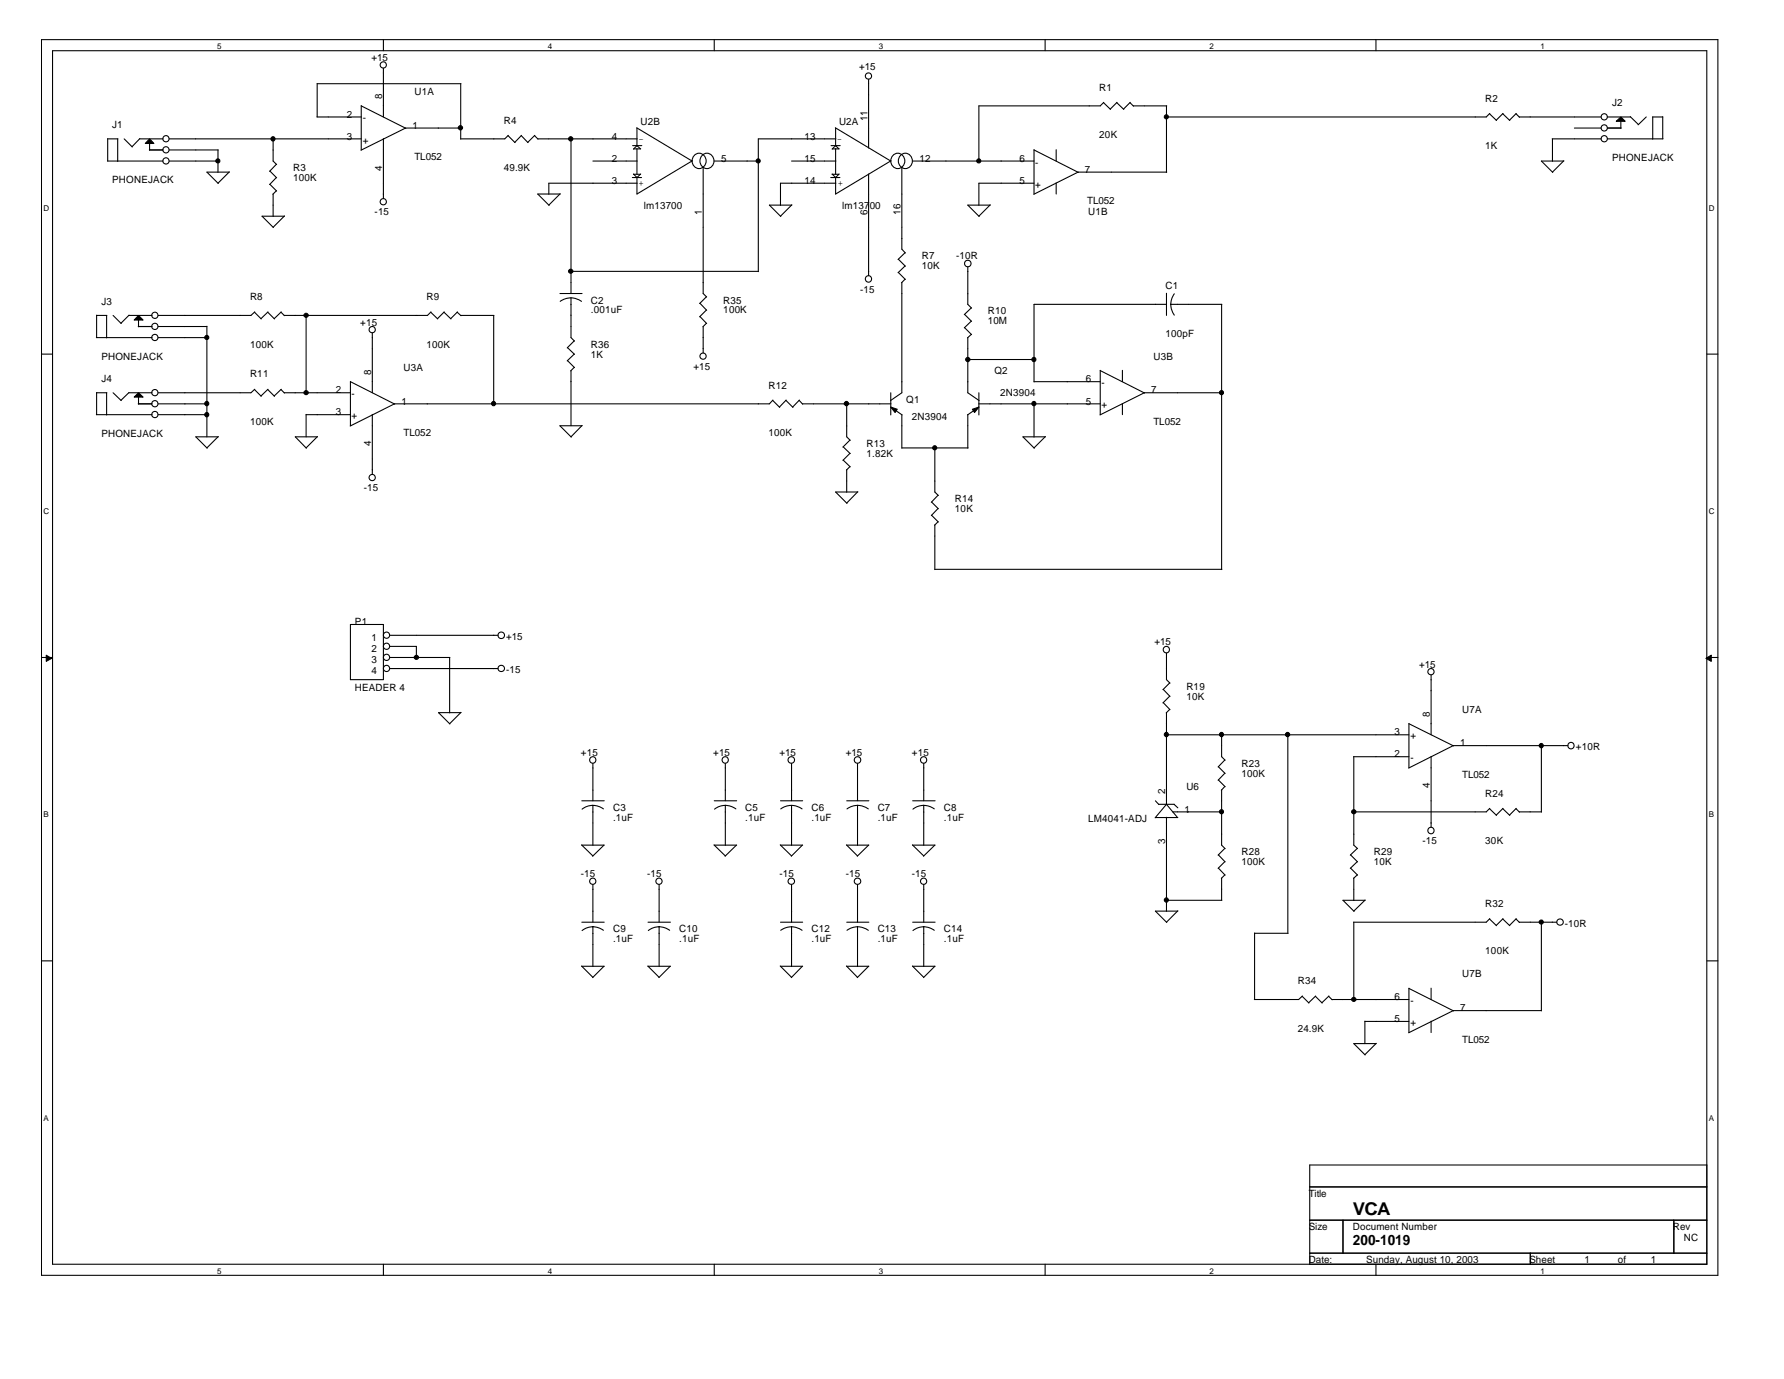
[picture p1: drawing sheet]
<svg xmlns="http://www.w3.org/2000/svg" width="279mm" height="216mm" viewBox="0 0 279 216" stroke-linecap="round" stroke-linejoin="round" font-family="sans-serif">
<g fill="none" stroke="#000" stroke-width=".17">
<path d="M6.5 6.2h262.5v193.5h-262.5zM8.2 7.9h259.1v190h-259.1zM49.6 18.3h7M49.7 13.1v5.2M49.7 13.1h22.5M56.6 16.5v7M56.6 16.6l7 3.5M60 6.2v1.7M60 10.7v7.6M72.2 13.1v8.7M111.9 6.2v1.7M136 12.4v10.8"/>
<path d="M163.7 6.2v1.7M172.8 16.1l1.1 1M172.9 16l-.6 .6h-19v8.7M174.9 16.1l1.1 1M174.9 16l-1 1.1M177 16.1l.5 .5M177 16l-1 1.1M177.5 16.6h5.2M182.7 16.6v10.4M215.5 6.2v1.7M233.3 17.8l1.1 1.1M233.3 17.8l-.5 .5h-50.1"/>
<path d="M235.3 17.8l1.1 1.1M235.4 17.8l-1.1 1M237.4 17.8l.6 .6M237.5 17.8l-1.1 1M237.9 18.3h12.9M251.7 18.3h3.7M253.8 19v1.1M255.3 18.3l1.3 1.2M257.8 18.3l-1.2 1.2M258.8 18.3h1.6M258.8 18.3v3.5M260.4 18.3v3.4"/>
<path d="M16.8 25.2h8.7M16.9 21.7h1.6M16.9 21.7v3.5M18.4 21.7v3.6M19.4 21.7l1.3 1.3M21.9 21.7h3.6M21.9 21.7l-1.2 1.3M23.4 23.5h2.1M23.4 22.5v1M26.5 25.2h7.7M26.5 21.7h30.1M26.5 23.5h7.7"/>
<path d="M34.1 23.5v3.5M35.9 26.9h-3.5l1.8 1.8M35.9 26.9l-1.8 1.8M42.3 26.8l1 1M42.3 28.9l1 1M42.8 21.7v3.5l.5 .6M42.8 30.4v3.5M43.3 25.7l-1.1 1.1M43.3 27.8l-1.1 1.1M43.3 29.9l-.6 .5M44.6 33.8h-3.6l1.8 1.8M44.6 33.8l-1.8 1.8"/>
<path d="M60 21.7v9.4M72.2 20h-8.7l-7 3.5M79.6 21.2l1.1 1.1M79.6 21.2l-.5 .5h-6.9M81.6 21.2l1.1 1.1M81.7 21.2l-1.1 1.1M83.7 21.2l.6 .6M83.8 21.2l-1.1 1.1M84.2 21.7h15.6M87.7 30.3l-1.7 1.8M87.7 30.4h-3.5l1.8 1.8M89.4 21.7v24.3"/>
<path d="M92.9 25.2h6.9M99 27.8h1.5M99.1 22.8h1.4M99.2 27.2l.6 .6 .5-.6M99.2 27.3h1.1M99.2 23.3h1.1M99.7 20l8.7 5.2M99.7 22.8l.6 .5M99.8 20v2.8M99.8 23.3v4M99.8 22.8l-.6 .6M99.8 28.7h-13.8v1.7"/>
<path d="M108.4 25.2l-8.6 5.2v-2.6M108.8 24.2a1.17 1.17 0 0 1 1.7 .5 1.17 1.17 0 0 1-.7 1.6 1.19 1.19 0 0 1-1.3-.6 1.19 1.19 0 0 1 .3-1.5zM110.1 24.2a1.17 1.17 0 0 1 1.7 .5 1.17 1.17 0 0 1-.7 1.6 1.19 1.19 0 0 1-1.4-.6 1.19 1.19 0 0 1 .4-1.5zM110.1 26.2v19.8l.6 .5M111.9 25.2h6.9M124 25.2h6.9M124 32.1h-3.5l1.8 1.8M124 32.1l-1.8 1.7M130.1 27.8h1.4M130.2 22.8h1.4M130.3 27.3h1.1M130.3 27.2l.6 .6 .5-.6"/>
<path d="M130.4 23.3h1M130.8 20l8.7 5.2M130.8 22.8l.6 .5M130.9 20v2.8M130.9 23.3v4M130.9 22.8l-.6 .6M130.9 21.7h-12.1v20.8M130.9 28.7h-8.7v3.5M136 27.2v16M139.5 25.2l-8.6 5.2v-2.6M140 24.2a1.17 1.17 0 0 1 1.6 .5 1.17 1.17 0 0 1-.7 1.6 1.19 1.19 0 0 1-1.3-.6 1.19 1.19 0 0 1 .4-1.5zM141.1 24.2a1.17 1.17 0 0 1 1.7 .5 1.17 1.17 0 0 1-.7 1.6 1.19 1.19 0 0 1-1.3-.6 1.19 1.19 0 0 1 .3-1.5z"/>
<path d="M141.2 26.2v12.8l.6 .6M141.7 39.6l-1.1 1M142.9 25.2h19M155.1 32.1h-3.5l1.7 1.8M155.1 32.1l-1.8 1.7M161.9 28.7h-8.6v3.5M161.9 23.4v7M161.9 23.5l7 3.5M165.4 23.4v1.8M165.4 28.6v1.8M182.7 26.9h-13.9l-6.9 3.5M243.1 21.7h7.7"/>
<path d="M243.1 21.7v3.6M244.9 25.2h-3.5l1.8 1.8M244.9 25.2l-1.8 1.7M246.6 20h4.2M251.7 21.7h8.8M251.7 20h2.2M6.5 55.4h1.7M15.1 52.9h8.7M15.1 49.4h1.6M15.1 49.3v3.6M16.7 49.4v3.5M17.7 49.4l1.3 1.3"/>
<path d="M20.2 49.4h3.6M20.2 49.3l-1.3 1.3M21.6 51.1h2.2M21.7 50.1v1.1M24.8 52.9h7.6M24.8 51.1h7.6M32.4 51.1v17.3M39.9 48.9l1 1M39.9 48.8l-.6 .6h-14.5M41.9 48.9l1.1 1M42 48.8l-1.1 1.1M44 48.9l.6 .5"/>
<path d="M44 48.8l-1.1 1.1M47.9 49.3v12.2M54.9 59.7v7M54.9 59.8l6.9 3.5M58.3 52.1v9.4M67.5 48.9l1.1 1M67.5 48.8l-.6 .6h-22.4M69.5 48.9l1.1 1M69.6 48.8l-1.1 1.1M71.6 48.9l.6 .5M71.6 48.8l-1 1.1M72.2 49.4h5.2"/>
<path d="M77.3 49.4v13.9M87.7 46h3.5M88.9 54.4l1.1 1.1M88.9 56.5l1.1 1.1M89.4 46.6l.7 .1 1 .5M89.4 46.6l-.7 .1-1 .5M89.4 46.6v6.3l.6 .5M89.4 58v8.7M89.4 42.5h29.4M89.9 53.4l-1.1 1.1M89.9 55.4l-1.1 1.1M89.9 57.5l-.5 .6"/>
<path d="M109.6 47.5l1.1 1.1M109.6 49.6l1.1 1.1M110.1 51.1v4.2M110.6 46.5l-1 1M110.6 48.5l-1 1.1M110.6 50.6l-.5 .6M140.7 40.6l1.1 1.1M140.7 42.7l1.1 1.1M141.2 44.2v17.3l-1.7 1.2M141.7 41.6l-1.1 1.1M141.7 43.7l-.5 .6M151.1 49.2l1.1 1.1"/>
<path d="M151.1 51.3l1.1 1.1M151.6 41.8v5.8l.6 .6M151.6 52.9v8.6l1.7 1.2M151.6 56.3h10.4M152.1 48.2l-1.1 1.1M152.1 50.3l-1.1 1M152.1 52.3l-.6 .6M161.9 59.8h10.4M172.3 58v6.9M172.3 58l7 3.5M175.8 58v1.8M182.7 45.9v3.5"/>
<path d="M182.7 47.6h-20.8v12.2M183.4 47.6l.1 .8 .4 .9M183.4 47.6h8M183.9 46l-.4 .9-.1 .7M191.3 47.6v41.6M267.3 55.4h1.7M15.1 64.9h8.7M15.1 61.5v3.4M15.1 61.5h1.6M16.7 61.5v3.5M17.7 61.5l1.3 1.2M20.2 61.5h3.6"/>
<path d="M20.2 61.5l-1.3 1.2M21.6 63.2h2.2M21.7 62.2v1.1M24.8 63.2h7.6M24.8 64.9h7.6M34.2 68.4h-3.5l1.7 1.8M34.2 68.4l-1.8 1.7M39.9 61l1 1M39.9 60.9l-.6 .6h-14.5M41.9 61l1.1 1M42 60.9l-1.1 1.1M44 61l.6 .5"/>
<path d="M44 60.9l-1.1 1.1M44.5 61.5h10.4M47.9 64.9h7M47.9 64.9v3.5M49.7 68.4h-3.5l1.8 1.8M49.7 68.4l-1.8 1.7M58.3 64.9v9.4M91.2 66.7h-3.5l1.8 1.7M91.2 66.6l-1.8 1.8M121 62.7l1.1 1.1M121 62.6l-.5 .6h-58.7l-7 3.5M123.1 62.7l1.1 1.1"/>
<path d="M123.1 62.6l-1 1.1M125.2 62.7l.5 .6M125.2 62.6l-1.1 1.1M125.7 63.2h13.8M132.1 70l1.1 1M132.1 72l1.1 1.1M132.6 63.2v5.2l.6 .5M132.6 73.6v3.5M133.1 68.9l-1.1 1.1M133.1 71l-1.1 1.1M133.1 73l-.5 .6M134.3 77h-3.4l1.7 1.8"/>
<path d="M134.3 77l-1.7 1.8M139.5 61.5v3.5M139.5 63.7l1.8 1.3M141.2 64.9v5.3M141.2 70.1h10.4M145.9 78.6l1.1 1.1M146.4 70.1v6.9l.6 .6M146.9 77.5l-1 1.1M146.9 79.6l-1 1.1M151.6 64.9v5.3M153.3 63.2h19M153.3 61.5v3.5"/>
<path d="M153.3 63.7l-1.8 1.3M161.9 63.2v5.2M163.7 68.4h-3.5l1.8 1.8M163.7 68.4l-1.8 1.7M175.8 63.2v1.7M191.4 61.5h-12.2l-6.9 3.5M54.9 97.8h5.1v8.6h-5.1zM61.1 99.5h16.9M145.9 80.7l1.1 1M146.4 82.2v7M146.4 89.1h45M146.9 81.7l-.5 .5"/>
<path d="M6.5 102.9h1.7M61.1 102.9h9.4M61.1 104.7h16.9M61.1 101.2h4.1v1.8M70.4 102.9v8.7M72.2 111.6h-3.5l1.8 1.8M72.2 111.5l-1.8 1.8M92.9 119.5v5.9M113.6 119.5v5.9M124 119.5v5.9M134.3 119.5v5.9M144.7 119.5v5.9"/>
<path d="M182.2 107.9l1 1.1M182.2 110l1 1.1M182.6 115h38.1M182.7 102.3v4.1l.5 .6M182.7 111.6v14.3l-1.8 2.1M183.2 106.9l-1.1 1.1M183.2 109l-1.1 1M183.2 111.1l-.6 .5M191.3 115v3.5l.6 .5M191.8 119l-1 1.1M201.7 115v31.1M212 118.5h8.7"/>
<path d="M212 118.5v13.8l.6 .6M220.7 113.3v6.9M220.7 113.3l6.9 3.5M224.1 105.7v9.3M224.1 118.4v11.1M241.4 116.7v10.5M245.6 116.7h-18l-7 3.6M267.3 102.9h1.7M91.1 132.3l1.8 1.7M91.1 132.3h3.5M91.1 125.4h3.5M92.9 126.1l.7 .1 .9 .4"/>
<path d="M92.9 126.1l-.8 .1-.9 .5M92.9 126.1v6.3M92.9 138.5v5.9M94.6 132.3l-1.8 1.8M103.2 138.5v5.9M111.8 132.3l1.8 1.7M111.9 132.3h3.5M111.9 125.4h3.5M113.6 126.1l.7 .1 .9 .4M113.6 126.1l-.7 .1-1 .5M113.6 126.1v6.3M115.3 132.3l-1.7 1.8"/>
<path d="M122.2 132.3l1.8 1.7M122.2 132.3h3.5M122.2 125.4h3.5M124 126.1l.7 .1 .9 .4M124 126.1l-.8 .1-.9 .4M124 126.1v6.3M124 138.5v5.9M125.7 132.3l-1.8 1.8M132.6 132.3l1.7 1.7M132.6 132.3h3.5M132.6 125.4h3.5M134.3 126.1l.7 .1 1 .4"/>
<path d="M134.3 126.1l-.7 .1-1 .4M134.3 126.1v6.3M134.3 138.5v5.9M136 132.3l-1.7 1.8M142.9 132.3l1.8 1.7M142.9 132.3h3.5M142.9 125.4h3.5M144.7 126.1l.7 .1 .9 .4M144.7 126.1l-.8 .1-.9 .5M144.7 126.1v6.3M144.7 138.5v5.9M146.4 132.3l-1.8 1.8"/>
<path d="M181 125.4l.5 .6M181 128h3.5M181.5 125.9h2.4M182.6 125.9l1.8 2.1M182.7 128v14.7M183.7 127.1h7.6M183.9 125.9l.6 .6M190.8 120l1.1 1.1M190.8 122.1l1.1 1.1M190.8 133.8l1.1 1.1M190.8 135.9l1.1 1.1M191.3 123.7v8.6l.6 .6"/>
<path d="M191.3 137.5v3.5M191.8 121.1l-1 1.1M191.8 123.1l-.5 .6M191.8 132.8l-1 1.1M191.8 134.9l-1 1.1M191.8 137l-.5 .5M211.5 133.8l1.1 1.1M211.5 135.9l1.1 1.1M212 137.5v3.5M212.6 132.8l-1.1 1.1M212.6 134.9l-1.1 1.1M212.6 137l-.6 .5"/>
<path d="M233.3 126.6l1.1 1.1M233.3 126.6l-.5 .5h-20.8M235.3 126.6l1.1 1.1M235.4 126.6l-1.1 1M237.4 126.6l.6 .6M237.5 126.6l-1.1 1M237.9 127.1h3.5M6.5 150.4h1.7M91.1 151.2l1.8 1.8M91.1 144.4h3.5M91.1 151.3h3.5M92.9 145.1l.7 .1 .9 .5"/>
<path d="M92.9 145.1l-.8 .1-.9 .5M92.9 145.1v6.2M94.6 151.3l-1.8 1.8M101.4 151.2l1.8 1.8M101.5 144.4h3.5M101.5 151.3h3.5M103.2 145.1l.7 .1 1 .5M103.2 145.1l-.7 .1-1 .5M103.2 145.1v6.2M105 151.3l-1.8 1.8M122.2 151.2l1.8 1.8M122.2 144.4h3.5"/>
<path d="M122.2 151.3h3.5M124 145.1l.7 .1 .9 .5M124 145.1l-.8 .1-.9 .5M124 145.1v6.2M125.7 151.3l-1.8 1.8M132.6 151.2l1.7 1.8M132.6 144.4h3.5M132.6 151.3h3.5M134.3 145.1l.7 .1 1 .5M134.3 145.1l-.7 .1-1 .5M134.3 145.1v6.2M136 151.3l-1.7 1.8"/>
<path d="M142.9 151.2l1.8 1.8M142.9 144.4h3.5M142.9 151.3h3.5M144.7 145.1l.7 .1 .9 .5M144.7 145.1l-.8 .1-.9 .5M144.7 145.1v6.2M146.4 151.3l-1.8 1.8M182.7 141h8.7M184.5 142.6h-3.5l1.7 1.8M184.5 142.6l-1.8 1.8M196.5 146.1v10.4M196.5 146.1h5.2"/>
<path d="M203.9 156l1.1 1M204 155.9l-.6 .6h-7M206 156l1.1 1M206.1 155.9l-1.1 1.1M208.1 156l.5 .5M208.1 155.9l-1.1 1.1M208.6 156.5h12.1M212 144.4v12.1M213.8 159.9h6.9M213.8 159.9v3.5M213.8 141h-3.5l1.8 1.7M213.8 140.9l-1.8 1.7"/>
<path d="M220.7 154.7v7M220.7 154.8l6.9 3.5M224.1 154.7v1.8M224.1 159.9v1.8M233.3 143.9l1.1 1M233.3 143.8l-.5 .6h-20.8M235.3 143.9l1.1 1M235.4 143.8l-1.1 1.1M237.4 143.9l.6 .5M237.5 143.8l-1.1 1.1M237.9 144.4h5.9M241.4 158.2h-13.8l-7 3.5"/>
<path d="M241.4 144.4v13.9M267.3 150.4h1.7M215.5 163.4h-3.5l1.8 1.8M215.5 163.3l-1.7 1.8M60 197.9v1.8M111.9 197.9v1.8M163.7 197.9v1.8M205.1 185.8h62.2M205.1 191h62.2M205.1 196.2h62.2M210.3 191v5.2M215.5 197.9v1.8"/>
<path d="M239.7 196.2v1.7M262.1 191v5.2M267.3 182.4h-62.2v15.5"/>
<circle cx="60" cy="10.2" r=".49"/>
<circle cx="136" cy="11.9" r=".49"/>
<circle cx="251.2" cy="18.3" r=".49"/>
<circle cx="26" cy="21.7" r=".49"/>
<circle cx="26" cy="23.5" r=".49"/>
<circle cx="26" cy="25.2" r=".49"/>
<circle cx="60" cy="31.6" r=".49"/>
<circle cx="251.2" cy="20" r=".49"/>
<circle cx="251.2" cy="21.7" r=".49"/>
<circle cx="24.3" cy="52.8" r=".49"/>
<circle cx="24.3" cy="51.1" r=".49"/>
<circle cx="24.3" cy="49.4" r=".49"/>
<circle cx="58.3" cy="51.6" r=".49"/>
<circle cx="110.1" cy="55.8" r=".49"/>
<circle cx="136" cy="43.7" r=".5"/>
<circle cx="151.6" cy="41.3" r=".51"/>
<circle cx="24.3" cy="61.5" r=".49"/>
<circle cx="24.3" cy="64.9" r=".49"/>
<circle cx="24.3" cy="63.2" r=".49"/>
<circle cx="58.3" cy="74.8" r=".49"/>
<circle cx="60.5" cy="99.4" r=".49"/>
<circle cx="78.5" cy="99.5" r=".51"/>
<circle cx="60.5" cy="101.2" r=".49"/>
<circle cx="60.5" cy="104.7" r=".49"/>
<circle cx="60.5" cy="102.9" r=".49"/>
<circle cx="78.5" cy="104.7" r=".5"/>
<circle cx="92.8" cy="119" r=".5"/>
<circle cx="113.6" cy="119" r=".5"/>
<circle cx="123.9" cy="119" r=".51"/>
<circle cx="134.3" cy="119" r=".51"/>
<circle cx="144.6" cy="119" r=".5"/>
<circle cx="182.7" cy="101.7" r=".5"/>
<circle cx="224.1" cy="105.2" r=".49"/>
<circle cx="246" cy="116.7" r=".5"/>
<circle cx="92.8" cy="138" r=".49"/>
<circle cx="103.2" cy="138" r=".49"/>
<circle cx="123.9" cy="138" r=".5"/>
<circle cx="134.3" cy="138" r=".5"/>
<circle cx="144.7" cy="138" r=".49"/>
<circle cx="224.1" cy="130" r=".5"/>
<circle cx="244.3" cy="144.4" r=".5"/>
</g>
<g fill="#000" stroke="#000" stroke-width=".16">
<path d="M7.2 102.6l.9 .5-.9 .4z" fill-rule="evenodd"/>
<path d="M267.2 103.1l.8-.5v.9z" fill-rule="evenodd"/>
</g>
<g fill="#000" stroke="#000" stroke-width=".17">
<path d="M253.1 19l.7-.7 .7 .7z" fill-rule="evenodd"/>
<path d="M23.4 21.7l.7 .8h-1.3z" fill-rule="evenodd"/>
<path d="M21.7 49.4l.7 .7h-1.4z" fill-rule="evenodd"/>
<path d="M21.7 61.5l.7 .7h-1.4z" fill-rule="evenodd"/>
<path d="M139.5 63.7l1 .4-.3 .5z" fill-rule="evenodd"/>
<path d="M152.3 64.1l1-.4-.7 .9z" fill-rule="evenodd"/>
<circle cx="182.7" cy="18.3" r=".32"/>
<circle cx="34.1" cy="25.2" r=".32"/>
<circle cx="42.7" cy="21.7" r=".33"/>
<circle cx="72.1" cy="20" r=".33"/>
<circle cx="89.4" cy="21.7" r=".33"/>
<circle cx="118.7" cy="25.2" r=".32"/>
<circle cx="153.3" cy="25.2" r=".32"/>
<circle cx="32.4" cy="52.8" r=".32"/>
<circle cx="48" cy="49.4" r=".33"/>
<circle cx="89.4" cy="42.5" r=".33"/>
<circle cx="151.6" cy="56.3" r=".33"/>
<circle cx="161.9" cy="56.3" r=".33"/>
<circle cx="32.4" cy="63.2" r=".33"/>
<circle cx="32.4" cy="64.9" r=".33"/>
<circle cx="48" cy="61.5" r=".33"/>
<circle cx="77.3" cy="63.2" r=".33"/>
<circle cx="132.6" cy="63.2" r=".33"/>
<circle cx="146.4" cy="70.1" r=".32"/>
<circle cx="161.9" cy="63.2" r=".33"/>
<circle cx="191.3" cy="61.5" r=".32"/>
<circle cx="65.2" cy="102.9" r=".33"/>
<circle cx="182.7" cy="115" r=".33"/>
<circle cx="191.3" cy="115" r=".33"/>
<circle cx="201.7" cy="115" r=".33"/>
<circle cx="241.4" cy="116.7" r=".33"/>
<circle cx="191.3" cy="127.1" r=".32"/>
<circle cx="212" cy="127.1" r=".33"/>
<circle cx="182.7" cy="140.9" r=".33"/>
<circle cx="212" cy="156.5" r=".33"/>
<circle cx="241.4" cy="144.4" r=".32"/>
</g>
<text font-size="2.8" x="211.9" y="190.3">VCA</text>
<text font-size="2.2" x="211.9" y="195">200-1019</text>
<g font-size="1.6">
<text x="58.2" y="9.5">+15</text>
<text x="134.5" y="10.9">+15</text>
<text x="59.9" y="15.5" transform="rotate(-90 59.9 15.5)">8</text>
<text x="64.9" y="14.9">U1A</text>
<text x="172.2" y="14.2">R1</text>
<text x="232.6" y="15.9">R2</text>
<text x="252.5" y="16.6">J2</text>
<text x="17.6" y="20.1">J1</text>
<text x="54.3" y="18.4">2</text>
<text x="54.3" y="21.8">3</text>
<text x="56.8" y="22.5">+</text>
<text x="56.8" y="19">-</text>
<text x="64.6" y="20.2">1</text>
<text x="78.9" y="19.4">R4</text>
<text x="95.8" y="21.8">4</text>
<text x="100" y="22.3">-</text>
<text x="100.3" y="19.6">U2B</text>
<text x="126" y="21.8">13</text>
<text x="131.1" y="22.3">-</text>
<text x="131.4" y="19.6">U2A</text>
<text x="135.8" y="19" transform="rotate(-90 135.8 19)">11</text>
<text x="172.2" y="21.6">20K</text>
<text x="232.6" y="23.3">1K</text>
<text x="17.6" y="28.7">PHONEJACK</text>
<text x="45.9" y="26.8">R3</text>
<text x="45.9" y="28.4">100K</text>
<text x="59.9" y="26.7" transform="rotate(-90 59.9 26.7)">4</text>
<text x="64.9" y="25.1">TL052</text>
<text x="78.9" y="26.8">49.9K</text>
<text x="95.8" y="25.3">2</text>
<text x="95.8" y="28.8">3</text>
<text x="100" y="29.2">+</text>
<text x="112.9" y="25.3">5</text>
<text x="126" y="25.3">15</text>
<text x="126" y="28.8">14</text>
<text x="131.2" y="29.2">+</text>
<text x="144" y="25.3">12</text>
<text x="159.7" y="25.3">6</text>
<text x="159.7" y="28.8">5</text>
<text x="162.1" y="29.4">+</text>
<text x="162.1" y="26">-</text>
<text x="169.9" y="27.1">7</text>
<text x="252.5" y="25.2">PHONEJACK</text>
<text x="58.7" y="33.7">-15</text>
<text x="100.8" y="32.7">lm13700</text>
<text x="109.9" y="33.6" transform="rotate(-90 109.9 33.6)">1</text>
<text x="131.9" y="32.7">lm13700</text>
<text x="135.8" y="33.6" transform="rotate(-90 135.8 33.6)">6</text>
<text x="141.1" y="33.6" transform="rotate(-90 141.1 33.6)">16</text>
<text x="170.3" y="32">TL052</text>
<text x="170.4" y="33.7">U1B</text>
<text x="144.4" y="40.6">R7</text>
<text x="149.7" y="40.6">-10R</text>
<text x="15.9" y="47.7">J3</text>
<text x="39.2" y="47">R8</text>
<text x="66.8" y="47">R9</text>
<text x="92.5" y="47.5">C2</text>
<text x="113.3" y="47.5">R35</text>
<text x="134.7" y="45.8">-15</text>
<text x="144.4" y="42.2">10K</text>
<text x="182.5" y="45.3">C1</text>
<text x="56.4" y="51">+15</text>
<text x="92.5" y="49.1">.001uF</text>
<text x="113.3" y="49.1">100K</text>
<text x="154.7" y="49.2">R10</text>
<text x="154.7" y="50.8">10M</text>
<text x="182.5" y="52.7">100pF</text>
<text x="15.9" y="56.3">PHONEJACK</text>
<text x="15.9" y="59.8">J4</text>
<text x="39.2" y="59.1">R11</text>
<text x="39.2" y="54.4">100K</text>
<text x="58.1" y="58.7" transform="rotate(-90 58.1 58.7)">8</text>
<text x="63.2" y="58">U3A</text>
<text x="66.8" y="54.4">100K</text>
<text x="92.5" y="54.4">R36</text>
<text x="92.5" y="56">1K</text>
<text x="108.6" y="57.9">+15</text>
<text x="155.7" y="58.6">Q2</text>
<text x="170.1" y="59.9">6</text>
<text x="180.6" y="56.3">U3B</text>
<text x="52.6" y="61.6">2</text>
<text x="52.6" y="65">3</text>
<text x="55.1" y="65.7">+</text>
<text x="55.1" y="62.2">-</text>
<text x="62.9" y="63.3">1</text>
<text x="120.4" y="60.8">R12</text>
<text x="141.9" y="63.1">Q1</text>
<text x="142.8" y="65.8">2N3904</text>
<text x="156.6" y="62">2N3904</text>
<text x="170.1" y="63.3">5</text>
<text x="172.5" y="63.9">+</text>
<text x="172.5" y="60.5">-</text>
<text x="180.3" y="61.6">7</text>
<text x="15.9" y="68.4">PHONEJACK</text>
<text x="39.2" y="66.5">100K</text>
<text x="58.1" y="69.9" transform="rotate(-90 58.1 69.9)">4</text>
<text x="63.2" y="68.2">TL052</text>
<text x="120.4" y="68.2">100K</text>
<text x="135.7" y="70">R13</text>
<text x="135.7" y="71.5">1.82K</text>
<text x="180.6" y="66.5">TL052</text>
<text x="57" y="76.9">-15</text>
<text x="149.6" y="78.6">R14</text>
<text x="149.6" y="80.2">10K</text>
<text x="55.6" y="97.8">P1</text>
<text x="58.2" y="100.3">1</text>
<text x="79.2" y="100.2">+15</text>
<text x="180.8" y="101">+15</text>
<text x="58.2" y="102.1">2</text>
<text x="58.2" y="103.8">3</text>
<text x="58.2" y="105.5">4</text>
<text x="79.2" y="105.4">-15</text>
<text x="185.8" y="108">R19</text>
<text x="222.2" y="104.5">+15</text>
<text x="55.6" y="108.2">HEADER 4</text>
<text x="185.8" y="109.5">10K</text>
<text x="223.9" y="112.2" transform="rotate(-90 223.9 112.2)">8</text>
<text x="229" y="111.6">U7A</text>
<text x="91" y="118.3">+15</text>
<text x="111.7" y="118.3">+15</text>
<text x="122.1" y="118.3">+15</text>
<text x="132.5" y="118.3">+15</text>
<text x="142.8" y="118.3">+15</text>
<text x="218.4" y="118.6">2</text>
<text x="218.4" y="115.1">3</text>
<text x="220.9" y="115.7">+</text>
<text x="220.9" y="119.2">-</text>
<text x="228.7" y="116.8">1</text>
<text x="246.8" y="117.5">+10R</text>
<text x="182.5" y="124.3" transform="rotate(-90 182.5 124.3)">2</text>
<text x="185.8" y="123.7">U6</text>
<text x="194.4" y="120.1">R23</text>
<text x="194.4" y="121.6">100K</text>
<text x="223.9" y="123.4" transform="rotate(-90 223.9 123.4)">4</text>
<text x="229" y="121.8">TL052</text>
<text x="232.6" y="124.7">R24</text>
<text x="96" y="127">C3</text>
<text x="96" y="128.5">.1uF</text>
<text x="116.7" y="127">C5</text>
<text x="116.7" y="128.5">.1uF</text>
<text x="127.1" y="127">C6</text>
<text x="127.1" y="128.5">.1uF</text>
<text x="137.5" y="127">C7</text>
<text x="137.5" y="128.5">.1uF</text>
<text x="147.8" y="127">C8</text>
<text x="147.8" y="128.5">.1uF</text>
<text x="170.4" y="128.7">LM4041-ADJ</text>
<text x="185.5" y="127.2">1</text>
<text x="91" y="137.3">-15</text>
<text x="101.3" y="137.3">-15</text>
<text x="122.1" y="137.3">-15</text>
<text x="132.5" y="137.3">-15</text>
<text x="142.8" y="137.3">-15</text>
<text x="182.5" y="132.1" transform="rotate(-90 182.5 132.1)">3</text>
<text x="194.4" y="133.9">R28</text>
<text x="194.4" y="135.4">100K</text>
<text x="215.2" y="133.9">R29</text>
<text x="215.2" y="135.4">10K</text>
<text x="222.8" y="132.2">-15</text>
<text x="232.6" y="132.2">30K</text>
<text x="232.6" y="142">R32</text>
<text x="96" y="146">C9</text>
<text x="96" y="147.5">.1uF</text>
<text x="106.4" y="146">C10</text>
<text x="106.4" y="147.5">.1uF</text>
<text x="127.1" y="146">C12</text>
<text x="127.1" y="147.5">.1uF</text>
<text x="137.5" y="146">C13</text>
<text x="137.5" y="147.5">.1uF</text>
<text x="147.8" y="146">C14</text>
<text x="147.8" y="147.5">.1uF</text>
<text x="232.6" y="149.4">100K</text>
<text x="245.1" y="145.1">-10R</text>
<text x="203.2" y="154.1">R34</text>
<text x="229" y="153">U7B</text>
<text x="203.2" y="161.5">24.9K</text>
<text x="218.4" y="156.6">6</text>
<text x="218.4" y="160">5</text>
<text x="220.9" y="160.7">+</text>
<text x="220.9" y="157.2">-</text>
<text x="228.7" y="158.3">7</text>
<text x="229" y="163.2">TL052</text>
<text x="205" y="187.4">Title</text>
<text x="205" y="192.6">Size</text>
<text x="205" y="197.8">Date:</text>
<text x="211.9" y="192.6">Document Number</text>
<text x="214" y="197.8">Sunday, August 10, 2003</text>
<text x="239.5" y="197.8">Sheet</text>
<text x="248.2" y="197.8">1</text>
<text x="253.4" y="197.8">of</text>
<text x="258.5" y="197.8">1</text>
<text x="262" y="192.6">Rev</text>
<text x="263.7" y="194.4">NC</text>
</g>
<g font-size="1.3">
<text x="34" y="7.7">5</text>
<text x="85.8" y="7.7">4</text>
<text x="137.6" y="7.7">3</text>
<text x="189.4" y="7.7">2</text>
<text x="241.3" y="7.7">1</text>
<text x="6.8" y="33">D</text>
<text x="267.6" y="33">D</text>
<text x="6.8" y="80.5">C</text>
<text x="267.6" y="80.5">C</text>
<text x="6.8" y="128">B</text>
<text x="267.6" y="128">B</text>
<text x="6.8" y="175.5">A</text>
<text x="267.6" y="175.5">A</text>
<text x="34" y="199.4">5</text>
<text x="85.8" y="199.4">4</text>
<text x="137.6" y="199.4">3</text>
<text x="189.4" y="199.4">2</text>
<text x="241.3" y="199.4">1</text>
</g>
</svg>
